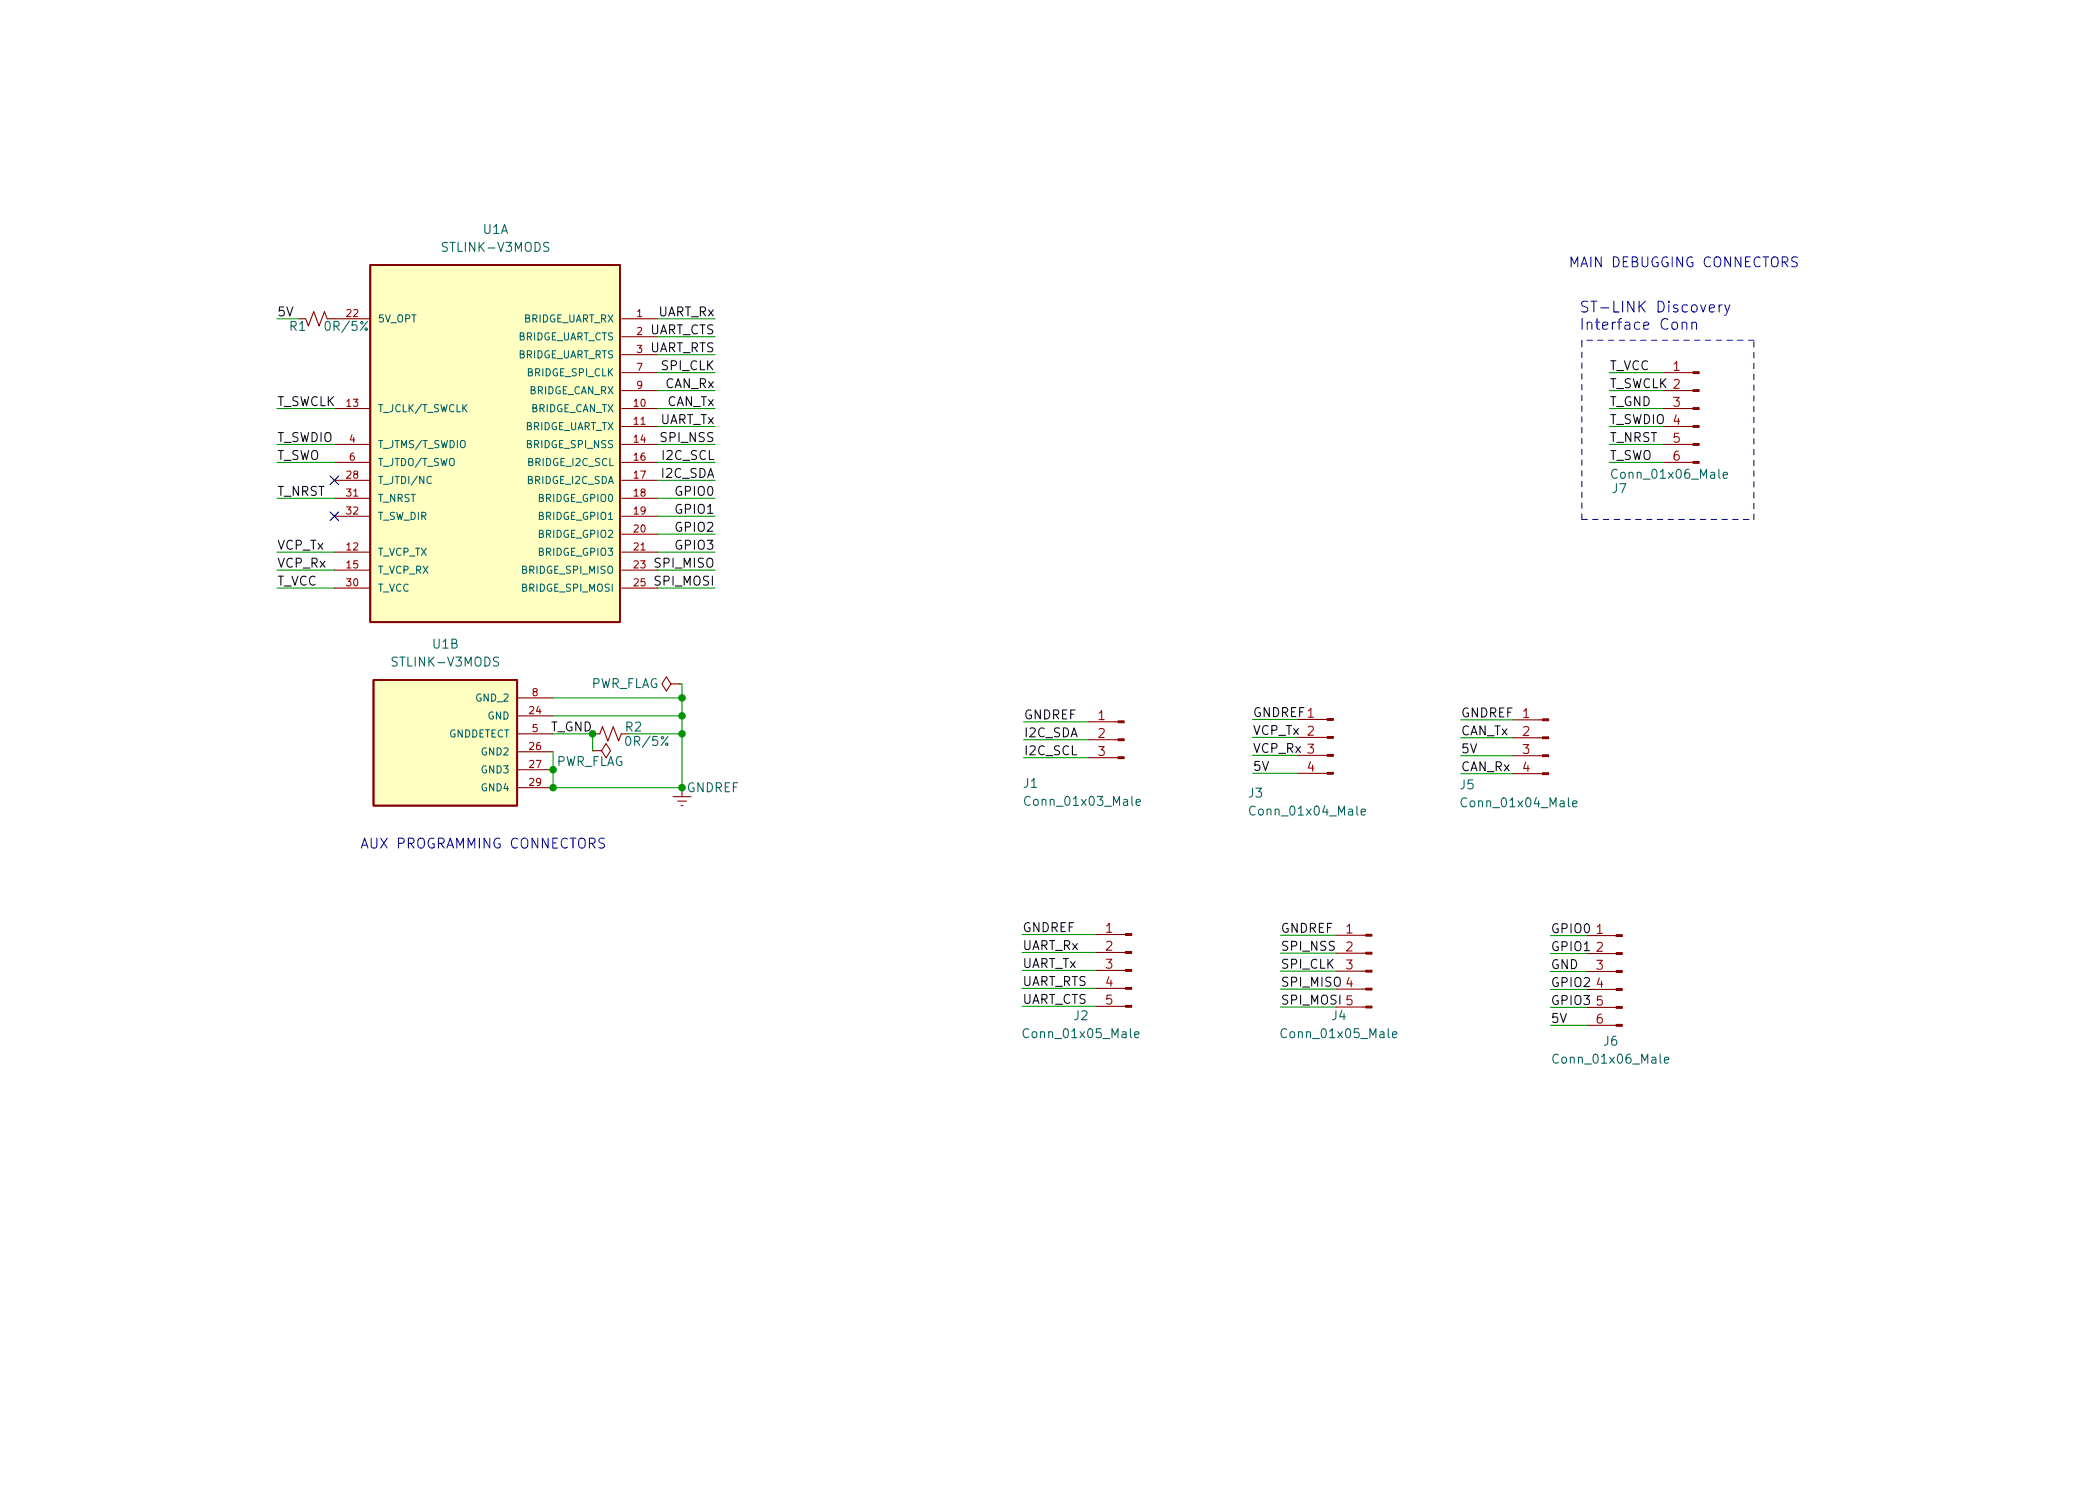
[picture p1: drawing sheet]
<svg xmlns="http://www.w3.org/2000/svg" width="297mm" height="210mm" viewBox="0 0 297 210" stroke-linecap="round" stroke-linejoin="round" font-family="sans-serif">
<g fill="none" stroke="#840000" stroke-width=".15">
<path d="M43.2 45.1l.4 1 .8-2 .7 2 .8-2 .4 1M47.3 45.1h5.1M47.3 57.8h5.1M87.9 45.1h5.1M87.9 57.8h5.1M87.9 47.6h5.1M87.9 50.2h5.1M87.9 52.7h5.1M87.9 55.3h5.1M235.3 57.8h4.2M235.3 52.7h4.2M235.3 55.3h4.2"/>
<path d="M47.3 78.1h5.1M47.3 62.9h5.1M47.3 65.4h5.1M47.3 68h5.1M47.3 70.5h5.1M47.3 73h5.1M87.9 60.3h5.1M87.9 78.1h5.1M87.9 62.9h5.1M87.9 65.4h5.1M87.9 68h5.1M87.9 70.5h5.1"/>
<path d="M87.9 73h5.1M87.9 75.6h5.1M235.3 60.3h4.2M235.3 62.9h4.2M235.3 65.4h4.2M47.3 80.7h5.1M47.3 83.2h5.1M73.2 98.7h5M87.9 80.7h5.1M87.9 83.2h5.1M94.9 96.8l-.6-1-.7 1 .7 1 .6-1h1.3M96.2 96.8h.1"/>
<path d="M73.2 101.3h5M73.2 106.4h5M73.2 108.9h5M73.2 111.4h5M73.2 103.8h5M83.8 103.8h1l.4-1 .8 2 .7-2 .8 2 .4-1h1M83.8 106.2h1.3l.6-1 .7 1-.7 1-.6-1M83.8 106.2h.1M95.2 112.7h2.5M95.8 113.4h1.3M96.3 114h.3M96.5 111.4v1.3"/>
<path d="M153.9 107.2h4.2M153.9 104.7h4.2M153.9 102.1h4.2M183.5 109.4h4.2M183.5 106.9h4.2M183.5 104.3h4.2M183.5 101.8h4.2M214 109.5h4.2M214 106.9h4.2M214 104.4h4.2M214 101.8h4.2M155 139.8h4.2"/>
<path d="M155 137.3h4.2M155 134.8h4.2M155 132.2h4.2M189 139.9h4.2M189 137.4h4.2M189 134.9h4.2M189 132.3h4.2M224.4 140h4.2M224.4 137.5h4.2M224.4 134.9h4.2M224.4 132.4h4.2M155 142.4h4.2"/>
<path d="M189 142.5h4.2M224.4 145.1h4.2M224.4 142.5h4.2"/>
</g>
<g fill="#840000" stroke="#840000" stroke-width=".15">
<path d="M228.6 145h.9v.2h-.9z"/>
<path d="M228.6 142.4h.9v.3h-.9z"/>
<path d="M228.6 139.9h.9v.2h-.9z"/>
<path d="M228.6 137.3h.9v.3h-.9z"/>
<path d="M228.6 134.8h.9v.2h-.9z"/>
<path d="M228.6 132.3h.9v.2h-.9z"/>
<path d="M187.7 109.3h.9v.2h-.9z"/>
<path d="M187.7 106.8h.9v.2h-.9z"/>
<path d="M187.7 104.2h.9v.3h-.9z"/>
<path d="M187.7 101.7h.9v.2h-.9z"/>
<path d="M193.2 142.4h.9v.2h-.9z"/>
<path d="M193.2 139.8h.9v.3h-.9z"/>
<path d="M193.2 137.3h.9v.2h-.9z"/>
<path d="M193.2 134.7h.9v.3h-.9z"/>
<path d="M193.2 132.2h.9v.3h-.9z"/>
<path d="M218.2 109.3h.8v.3h-.8z"/>
<path d="M218.2 106.8h.8v.3h-.8z"/>
<path d="M218.2 104.3h.8v.2h-.8z"/>
<path d="M218.2 101.7h.8v.3h-.8z"/>
<path d="M239.5 65.3h.8v.3h-.8z"/>
<path d="M239.5 62.8h.8v.2h-.8z"/>
<path d="M239.5 60.2h.8v.3h-.8z"/>
<path d="M239.5 57.7h.8v.2h-.8z"/>
<path d="M239.5 55.1h.8v.3h-.8z"/>
<path d="M239.5 52.6h.8v.3h-.8z"/>
<path d="M159.2 142.3h.9v.2h-.9z"/>
<path d="M159.2 139.7h.9v.3h-.9z"/>
<path d="M159.2 137.2h.9v.2h-.9z"/>
<path d="M159.2 134.6h.9v.3h-.9z"/>
<path d="M159.2 132.1h.9v.3h-.9z"/>
<path d="M158.1 107.1h.9v.2h-.9z"/>
<path d="M158.1 104.5h.9v.3h-.9z"/>
<path d="M158.1 102h.9v.3h-.9z"/>
</g>
<path d="M61 67.5a.48 .48 0 0 0-.7 .3 .48 .48 0 0 0 .5 .6l.2-.1M243.7 67.3l.6-.2v-.2l-.4-.1-.2 .2 .1 .6h.5M160.7 113.5l.6-.1v-.2l-.4-.1-.2 .2 .1 .6h.5M192.5 114.9l.6-.1v-.3h-.4l-.2 .2 .1 .6h.5M222.5 113.7l.6-.1-.1-.2-.4-.1-.1 .2v.6h.5M160.5 146.4l.6-.1-.1-.3h-.3l-.2 .2 .1 .6h.4M197 146.4l.6-.1-.1-.3h-.3l-.2 .2v.6h.5M235.4 150l.6-.1v-.3h-.4l-.2 .2 .1 .6h.5" fill="none" stroke="#006464" stroke-width=".15"/>
<g fill="#ffffc2" stroke="#ffffc2" stroke-width=".14">
<path d="M52.4 37.5h35.3v50.5h-35.3z"/>
<path d="M52.8 96.2h20.4v17.8h-20.4z"/>
</g>
<path d="M52.4 37.5h35.3v50.5h-35.3zM52.8 96.2h20.4v17.8h-20.4z" fill="none" stroke="#840000" stroke-width=".25"/>
<path d="M254.2 36.4h-.5l-.2 .1-.1 .2a.66 .66 0 0 0 .7 .4l.1 .2-.1 .4h-.7M237.9 45.7a.38 .38 0 0 1 .7 .1v.8M237.9 45.6v1M239.3 45.7a.38 .38 0 0 1 .7 .1v.8M239.3 45.6v1M241.8 43.6l.7-.1-.1-.3-.4-.1-.2 .2 .1 .8h.1h.4M243.2 43.1v1M243.6 43.1l-.3 .1-.1 .2M244 43.1l.3 1M244.7 43.1l-.5 1.4-.2 .2" fill="none" stroke="#0000c2" stroke-width=".15"/>
<path d="M223.7 48.3v25.2M223.7 48.2v.1M248.1 48.2h-24.4M223.7 73.5h24.4M248.1 73.5v-25.3" fill="none" stroke="#0000c2" stroke-width=".15" stroke-dasharray=".8 .8"/>
<g fill="none" stroke="#009600" stroke-width=".15">
<path d="M39.2 57.8h8.1M39.2 45.1h3M93 52.7h8.1M93 57.8h8.1M93 55.3h8.1M93 45.1h8.1M93 47.6h8.1M93 50.2h8.1M227.6 52.7h7.7M227.6 57.8h7.7M227.6 55.3h7.7M39.2 62.9h8.1"/>
<path d="M39.2 70.5h8.1M39.2 65.4h8.1M39.2 78.1h8.1M93 60.3h8.1M93 62.9h8.1M93 70.5h8.1M93 75.6h8.1M93 73h8.1M93 68h8.1M93 65.4h8.1M93 78.1h8.1M227.6 60.3h7.7"/>
<path d="M227.6 62.9h7.7M227.6 65.4h7.7M39.2 83.2h8.1M39.2 80.7h8.1M78.2 98.7h18.3M93 83.2h8.1M93 80.7h8.1M96.2 96.8h.3v14.6h-18.3v-5M78.2 103.8h5.6v2.4M78.2 101.3h18.3M88.9 103.8h7.6M144.8 107.2h9.1"/>
<path d="M144.8 102.1h9.1M144.8 104.7h9.1M177.2 101.8h6.3M177.2 106.9h6.3M177.2 104.3h6.3M177.2 109.4h6.3M206.6 101.8h7.4M206.6 104.4h7.4M206.6 106.9h7.4M206.6 109.5h7.4M144.6 132.2h10.4M144.6 137.3h10.4"/>
<path d="M144.6 134.8h10.4M144.6 139.8h10.4M181.1 132.3h7.9M181.1 134.9h7.9M181.1 139.9h7.9M181.1 137.4h7.9M219.3 132.4h5.1M219.3 134.9h5.1M219.3 137.5h5.1M219.3 140h5.1M144.6 142.4h10.4M181.1 142.5h7.9"/>
<path d="M219.3 145.1h5.1M219.3 142.5h5.1"/>
</g>
<path d="M46.7 72.4l1.2 1.3M46.7 67.4l1.2 1.2M47.9 72.4l-1.2 1.3M47.9 67.4l-1.2 1.2" fill="none" stroke="#000084" stroke-width=".15"/>
<g fill="#009600" stroke="#009600" stroke-width=".15">
<circle cx="78.2" cy="111.4" r=".46"/>
<circle cx="78.2" cy="108.9" r=".46"/>
<circle cx="96.5" cy="98.7" r=".46"/>
<circle cx="96.5" cy="101.3" r=".46"/>
<circle cx="96.5" cy="103.8" r=".46"/>
<circle cx="96.5" cy="111.4" r=".46"/>
</g>
<g font-size="2.1" fill="#0000c2">
<text x="223.3" y="44.2">ST-LINK Discovery</text>
<text x="223.3" y="46.7">Interface Conn</text>
</g>
<g font-size="1.9" fill="#0000c2">
<text x="221.8" y="37.8">MAIN DEBUGGING CONNECTORS</text>
<text x="50.9" y="120.1">AUX PROGRAMMING CONNECTORS</text>
</g>
<g font-size="1.8" fill="#006464">
<text x="62.9" y="35.6">STLINK-V3MODS</text>
<text x="68.3" y="33.1">U1A</text>
<text x="41" y="46.8">R1</text>
<text x="46.3" y="46.8">0R/5%</text>
<text x="228.1" y="69.8">J7</text>
<text x="228.5" y="67.7">Conn_01x06_Male</text>
<text x="55.8" y="94.3">STLINK-V3MODS</text>
<text x="61.2" y="91.8">U1B</text>
<text x="83.5" y="97.4">PWR_FLAG</text>
<text x="88.5" y="103.5">R2</text>
<text x="88.8" y="105.5">0R/5%</text>
<text x="78.5" y="108.4">PWR_FLAG</text>
<text x="97.1" y="112.1">GNDREF</text>
<text x="144.8" y="111.5">J1</text>
<text x="176.6" y="112.8">J3</text>
<text x="206.5" y="111.7">J5</text>
<text x="145.5" y="114">Conn_01x03_Male</text>
<text x="177.3" y="115.4">Conn_01x04_Male</text>
<text x="207.2" y="114.2">Conn_01x04_Male</text>
<text x="145.2" y="146.9">Conn_01x05_Male</text>
<text x="151.9" y="144.3">J2</text>
<text x="181.7" y="146.9">Conn_01x05_Male</text>
<text x="188.4" y="144.3">J4</text>
<text x="226.9" y="147.9">J6</text>
<text x="220.2" y="150.5">Conn_01x06_Male</text>
</g>
<g font-size="1.8" fill="#0f0f0f">
<text x="39.2" y="44.8">5V</text>
<text x="91.7" y="47.3">UART_CTS</text>
<text x="93" y="44.8">UART_Rx</text>
<text x="91.7" y="49.8">UART_RTS</text>
<text x="93.7" y="52.4">SPI_CLK</text>
<text x="227.6" y="52.4">T_VCC</text>
<text x="39.2" y="57.5">T_SWCLK</text>
<text x="93.2" y="60">UART_Tx</text>
<text x="94.1" y="54.9">CAN_Rx</text>
<text x="94.3" y="57.5">CAN_Tx</text>
<text x="227.6" y="57.5">T_GND</text>
<text x="227.6" y="60">T_SWDIO 4</text>
<text x="227.6" y="54.9">T_SWCLK 2</text>
<text x="39.2" y="65.1">T_SWO</text>
<text x="39.2" y="62.5">T_SWDIO</text>
<text x="93.7" y="62.5">SPI_NSS</text>
<text x="93.9" y="65.1">I2C_SCL</text>
<text x="227.6" y="65.1">T_SWO</text>
<text x="227.6" y="62.5">T_NRST</text>
<text x="39.2" y="70.2">T_NRST</text>
<text x="93.7" y="67.6">I2C_SDA</text>
<text x="95.7" y="70.2">GPIO0</text>
<text x="39.2" y="77.8">VCP_Tx</text>
<text x="95.7" y="75.2">GPIO2</text>
<text x="95.7" y="77.8">GPIO3</text>
<text x="95.7" y="72.7">GPIO1</text>
<text x="39.2" y="82.9">T_VCC</text>
<text x="39.2" y="80.3">VCP_Rx</text>
<text x="92.8" y="82.9">SPI_MOSI</text>
<text x="92.8" y="80.3">SPI_MISO</text>
<text x="144.8" y="101.8">GNDREF</text>
<text x="177.2" y="101.4">GNDREF1</text>
<text x="206.6" y="101.5">GNDREF</text>
<text x="144.8" y="106.9">I2C_SCL</text>
<text x="144.8" y="104.3">I2C_SDA</text>
<text x="177.2" y="106.5">VCP_Rx 3</text>
<text x="177.2" y="104">VCP_Tx 2</text>
<text x="206.6" y="106.6">5V</text>
<text x="206.6" y="104">CAN_Tx</text>
<text x="177.2" y="109.1">5V</text>
<text x="206.6" y="109.1">CAN_Rx</text>
<text x="144.6" y="131.9">GNDREF</text>
<text x="181.1" y="132">GNDREF</text>
<text x="144.6" y="134.4">UART_Rx</text>
<text x="144.6" y="137">UART_Tx</text>
<text x="181.1" y="134.5">SPI_NSS</text>
<text x="181.1" y="137.1">SPI_CLK</text>
<text x="219.3" y="137.1">GND</text>
<text x="219.3" y="134.6">GPIO1</text>
<text x="219.3" y="132">GPIO0</text>
<text x="144.6" y="139.5">UART_RTS</text>
<text x="144.6" y="142">UART_CTS</text>
<text x="181.1" y="142.1">SPI_MOSI 5</text>
<text x="181.1" y="139.6">SPI_MISO 4</text>
<text x="219.3" y="142.2">GPIO3</text>
<text x="219.3" y="139.6">GPIO2</text>
<text x="219.3" y="144.7">5V</text>
</g>
<g font-size="1.8" fill="#a90000">
<text x="236.7" y="52.5">1</text>
<text x="236.7" y="57.6">3</text>
<text x="236.7" y="62.6">5</text>
<text x="236.7" y="65.2">6</text>
<text x="155.3" y="101.9">1</text>
<text x="215.4" y="101.6">1</text>
<text x="155.3" y="104.4">2</text>
<text x="155.3" y="107">3</text>
<text x="215.4" y="104.1">2</text>
<text x="215.4" y="106.7">3</text>
<text x="184.9" y="109.2">4</text>
<text x="215.4" y="109.2">4</text>
<text x="156.4" y="132">1</text>
<text x="156.4" y="134.5">2</text>
<text x="156.4" y="137.1">3</text>
<text x="190.4" y="132.1">1</text>
<text x="190.4" y="134.6">2</text>
<text x="190.4" y="137.2">3</text>
<text x="225.8" y="132.1">1</text>
<text x="225.8" y="134.7">2</text>
<text x="225.8" y="137.2">3</text>
<text x="156.4" y="139.6">4</text>
<text x="156.4" y="142.1">5</text>
<text x="225.8" y="139.7">4</text>
<text x="225.8" y="142.3">5</text>
<text x="225.8" y="144.8">6</text>
</g>
<text font-size="1.8" fill="#009600" x="77.8" y="103.5">T_GND</text>
<g font-size="1.4" fill="#a90000">
<text x="49" y="44.9">22</text>
<text x="90.1" y="44.9">1</text>
<text x="90.1" y="47.4">2</text>
<text x="90.1" y="49.9">3</text>
<text x="90.1" y="52.5">7</text>
<text x="49" y="57.6">13</text>
<text x="89.7" y="57.6">10</text>
<text x="90.1" y="55">9</text>
<text x="49.4" y="62.6">4</text>
<text x="49.4" y="65.2">6</text>
<text x="89.7" y="60.1">11</text>
<text x="89.7" y="62.6">14</text>
<text x="89.7" y="65.2">16</text>
<text x="49" y="67.7">28</text>
<text x="49" y="70.3">31</text>
<text x="89.7" y="67.7">17</text>
<text x="89.7" y="70.3">18</text>
<text x="49" y="77.9">12</text>
<text x="49" y="72.8">32</text>
<text x="89.7" y="72.8">19</text>
<text x="89.7" y="75.3">20</text>
<text x="89.7" y="77.9">21</text>
<text x="49" y="80.4">15</text>
<text x="49" y="83">30</text>
<text x="89.7" y="80.4">23</text>
<text x="89.7" y="83">25</text>
<text x="74.9" y="101">24</text>
<text x="75.3" y="98.5">8</text>
<text x="74.9" y="106.1">26</text>
<text x="75.3" y="103.6">5</text>
<text x="74.9" y="108.7">27</text>
<text x="74.9" y="111.2">29</text>
</g>
<g font-size="1.4" fill="#006464">
<text x="53.4" y="45.6">5V_OPT</text>
<text x="73.9" y="45.6">BRIDGE_UART_RX</text>
<text x="73.1" y="48.2">BRIDGE_UART_CTS</text>
<text x="73.1" y="50.7">BRIDGE_UART_RTS</text>
<text x="74.7" y="53.2">BRIDGE_SPI_CLK</text>
<text x="53.4" y="58.3">T_JCLK/T_SWCLK</text>
<text x="74.8" y="55.8">BRIDGE_CAN_RX</text>
<text x="75" y="58.3">BRIDGE_CAN_TX</text>
<text x="53.4" y="63.4">T_JTMS/T_SWDIO</text>
<text x="53.4" y="65.9">T_JTDO/T_SWO</text>
<text x="74.1" y="60.9">BRIDGE_UART_TX</text>
<text x="74.7" y="63.4">BRIDGE_SPI_NSS</text>
<text x="74.8" y="65.9">BRIDGE_I2C_SCL</text>
<text x="53.4" y="68.5">T_JTDI/NC</text>
<text x="53.4" y="71">T_NRST</text>
<text x="74.7" y="68.5">BRIDGE_I2C_SDA</text>
<text x="76.3" y="71">BRIDGE_GPIO0</text>
<text x="53.4" y="73.6">T_SW_DIR</text>
<text x="76.3" y="73.6">BRIDGE_GPIO1</text>
<text x="76.3" y="76.1">BRIDGE_GPIO2</text>
<text x="53.4" y="78.6">T_VCP_TX</text>
<text x="53.4" y="81.2">T_VCP_RX</text>
<text x="53.4" y="83.7">T_VCC</text>
<text x="73.9" y="81.2">BRIDGE_SPI_MISO</text>
<text x="73.9" y="83.7">BRIDGE_SPI_MOSI</text>
<text x="76.3" y="78.6">BRIDGE_GPIO3</text>
<text x="67.4" y="99.3">GND_2</text>
<text x="69" y="101.8">GND</text>
<text x="63.3" y="104.3">GNDDETECT</text>
<text x="68.2" y="106.9">GND2</text>
<text x="68.2" y="109.4">GND3</text>
<text x="68.2" y="112">GND4</text>
</g>
</svg>
